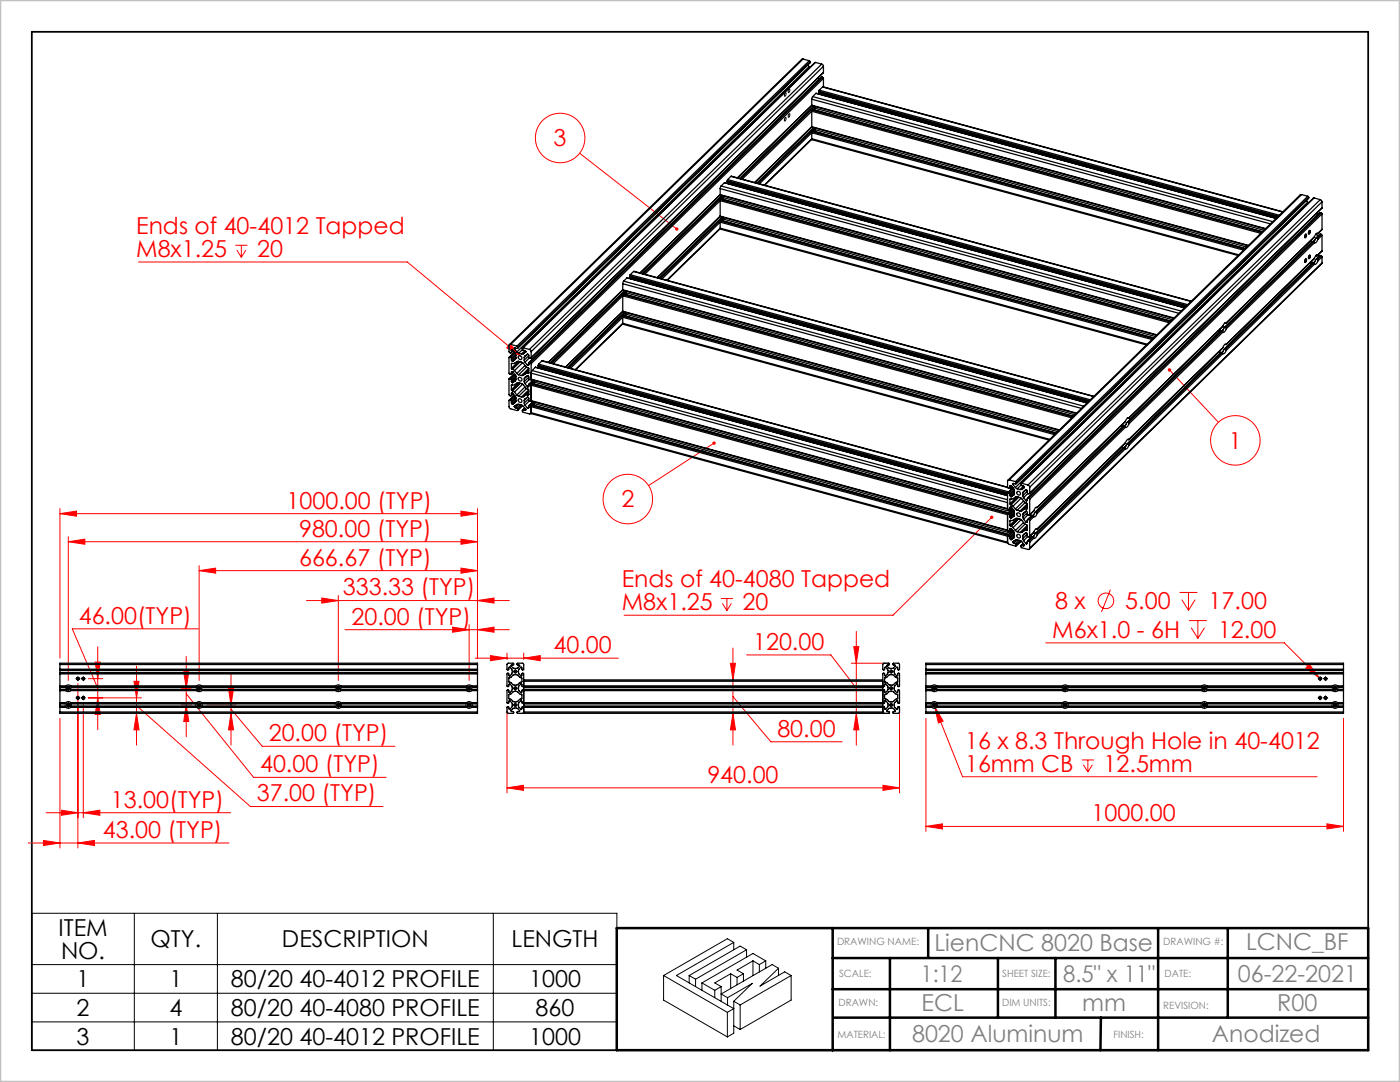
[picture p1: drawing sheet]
<svg xmlns="http://www.w3.org/2000/svg" width="279mm" height="216mm" viewBox="0 0 279 216" stroke-linecap="round" stroke-linejoin="round" font-family="sans-serif">
<g fill="none" stroke="#f00" stroke-width=".2">
<path d="M115.7 30.6l19.4 15.1M27.6 52.3h53.7l22.7 18.8M47 48.9h2.4M47.3 49.9l.9 1.4M48.2 48.9v2.4M49.1 49.9l-.9 1.4M101.8 68.6l2.2 2.5-2.9-1.7zM233.4 73.8l9.8 10.5M142.5 88.4l-13.1 8.5M12 102.5l3.3-.5v1zM12 101.5v29.8M12 102.5h83.3"/>
<path d="M13.6 108.1l3.3-.5v1zM13.6 107.1v28.7M13.6 108.1h81.7M39.7 113.9l3.3-.5v1zM39.7 112.9v22.9M39.7 113.9h55.6M61.2 119.8h40.4M64.2 119.3l3.3 .5-3.3 .5zM67.5 118.8v17M92 113.4l3.3 .5-3.3 .5zM92 107.6l3.3 .5-3.3 .5zM92 102l3.3 .5-3.3 .5z"/>
<path d="M95.3 119.8l3.3-.5v1zM95.3 101.5v29.8M143.9 119.4h2.4M145.1 119.4v2.4M197.9 103.2l-19.7 19.6h-53.6M221.6 117.7l-1.8 4.4M235.4 118.2h3.6M235.9 119.6l1.3 2.2M237.2 118.2v3.6M238.5 119.6l-1.3 2.2M15.5 136.4v32.8M17.6 139.3h10.6"/>
<path d="M17.6 135.4h2.9M19 132.1h1l-.5 3.3zM19.5 139.3l.5 3.3h-1zM19.5 129.1v16.5M26.7 135.9h1.1l-.6 3.4zM27.2 132.9v15.8M36.2 137.3h2M36.7 134h1l-.5 3.3zM37.2 131v16M37.2 138.4l13.4 16.7h26.5M39.6 125.5h-25.2l5.1 11.8M45.6 137.4h1l-.5 3.3z"/>
<path d="M46.1 134.3v14.4M68.8 125.6h32.8M90.3 125.1l3.3 .5-3.3 .6zM93.6 124.6v11.2M94.8 131.3h28.6M95.3 125.6l3.3-.5v1.1zM97.9 130.8l3.3 .5-3.3 .5zM101.2 130.3v1.3M104.5 131.3l3.3-.5v1zM104.5 130.3v1.3M144.2 120.4l.9 1.4M145.8 132.4h1l-.5 3.3z"/>
<path d="M146 120.4l-.9 1.4M146.3 129.3v19.4M146.3 139l7.5 9h14.3M149 130.7h16.8l5.1 6.6M169.9 132.3h7.4M170.4 129h1l-.5 3.3zM170.9 126v22.7M208.7 128.3h47.6l7.3 7.3M237.3 123.8h3.5M237.7 125.3l1.4 2.1M239.1 123.8v3.6M240.4 125.3l-1.3 2.1"/>
<path d="M261.3 132.6l2 2.7-2.7-2zM12 143.3v25.9M16.6 140.3v22.9M27.2 142.3l.6 3.3h-1.1zM27.2 140.8l22.8 20.1h26.4M36.2 140.7h2M37.2 140.7l.5 3.3h-1zM41.3 140.7h5.8M46.1 142.3l.5 3.3h-1zM46.1 141.5l6.2 7.4h26.5M101.2 157.2l3.3-.5v1zM101.2 141.2v17"/>
<path d="M101.2 157.2h78.3M146.3 142.3l.5 3.3h-1zM169.9 142.3h7.4M170.9 142.3l.5 3.3h-1zM176.2 156.7l3.3 .5-3.3 .5zM179.5 141.2v17M184.8 143.3v22.6M186.5 141l1.7 2.9-.9 .4zM186.5 141l5.6 14h70.8M215.9 151.6h2.4M216.2 152.6l.9 1.4M217.1 151.6v2.4"/>
<path d="M218 152.6l-.9 1.4M268.1 143.3v22.6M5.6 168.2h40.1M8.7 167.7l3.3 .5-3.3 .5zM9.2 162.2h36.8M12.2 161.7l3.3 .5-3.3 .5zM15.5 168.2l3.3-.5v1zM16.6 162.2l3.3-.5v1zM184.8 164.9l3.3-.5v1zM184.8 164.9h83.3M264.8 164.4l3.3 .5-3.3 .5z"/>
<circle cx="111.8" cy="27.5" r="4.9"/>
<circle cx="125.3" cy="99.6" r="4.9"/>
<circle cx="246.5" cy="87.9" r="4.9"/>
<circle cx="220.7" cy="119.9" r="1.56"/>
</g>
<g fill="none" stroke="#000" stroke-width=".2">
<path d="M156.7 18.5a.35 .35 0 0 1 .2 .4 .35 .35 0 0 1-.3 .3zM157.5 17.8a.35 .35 0 0 1 .1 .4 .35 .35 0 0 1-.3 .2zM156.7 23.5a.35 .35 0 0 1 .2 .3 .35 .35 0 0 1-.3 .3zM157.5 22.7a.35 .35 0 0 1 .1 .4 .35 .35 0 0 1-.3 .2zM260.5 51.7a.39 .39 0 0 1 .2 .3 .39 .39 0 0 1-.3 .3zM260.5 46.8v-.1a.39 .39 0 0 1 .2 .4 .39 .39 0 0 1-.3 .3zM261.3 50.9a.39 .39 0 0 1 .1 .4 .39 .39 0 0 1-.3 .3zM261.3 46a.39 .39 0 0 1 .1 .4 .39 .39 0 0 1-.3 .2zM13.4 137.3h.4M13.6 137.1v.4M15.3 139.3a.25 .25 0 0 1 .2-.3 .25 .25 0 0 1 .3 .3 .25 .25 0 0 1-.3 .2M15.3 135.5a.25 .25 0 0 1 .2-.3 .25 .25 0 0 1 .3 .2 .25 .25 0 0 1-.3 .3"/>
<path d="M15.3 139.3h.5M15.3 135.4h.5M15.5 135.2v.4M15.5 139v.5M16.4 139.3a.25 .25 0 0 1 .2-.3 .25 .25 0 0 1 .3 .3 .25 .25 0 0 1-.3 .2M16.4 135.5a.25 .25 0 0 1 .2-.3 .25 .25 0 0 1 .3 .2 .25 .25 0 0 1-.3 .3M16.4 139.3h.4M16.4 135.4h.4M16.6 135.2v.4M16.6 139v.5M39.5 137.3h.4M39.7 137.1v.4"/>
<path d="M67.3 137.3h.4M67.5 137.1v.4M93.4 137.3h.4M93.6 137.1v.4M102.6 137.3h.5M102.6 134h.5M102.8 133.8v.4M102.8 137.1v.4M177.6 137.3h.5M177.6 134h.5M177.8 133.8v.4M177.8 137.1v.4"/>
<path d="M186.2 137.3h.5M186.5 137.1v.4M212.4 137.3h.4M212.6 137.1v.4M240.1 137.3h.5M240.3 137.1v.4M263.2 139.3a.25 .25 0 0 1 .2-.3 .25 .25 0 0 1 .3 .3 .25 .25 0 0 1-.3 .2M263.2 135.5a.25 .25 0 0 1 .2-.3 .25 .25 0 0 1 .3 .2 .25 .25 0 0 1-.3 .3M263.2 139.3h.5M263.2 135.4h.5M263.5 135.2v.4M263.5 139v.5"/>
<path d="M264.3 139.3a.25 .25 0 0 1 .2-.3 .25 .25 0 0 1 .3 .3 .25 .25 0 0 1-.3 .2M264.3 135.5a.25 .25 0 0 1 .2-.3 .25 .25 0 0 1 .3 .2 .25 .25 0 0 1-.3 .3M264.3 139.3h.4M264.3 135.4h.4M264.5 135.2v.4M264.5 139v.5M266.2 137.3h.5M266.5 137.1v.4M13.4 140.7h.4M13.6 140.5v.4M39.5 140.7h.4M39.7 140.5v.4"/>
<path d="M67.3 140.7h.4M67.5 140.5v.4M93.4 140.7h.4M93.6 140.5v.4M102.6 140.7h.5M102.8 140.5v.4M177.6 140.7h.5M177.8 140.5v.4M186.2 140.7h.5M186.5 140.5v.4M212.4 140.7h.4M212.6 140.5v.4"/>
<path d="M240.1 140.7h.5M240.3 140.5v.4M266.2 140.7h.5M266.5 140.5v.4M6.3 182.2h116.8v27.4h-116.8zM6.3 198.2h116.8M6.3 192.5h116.8M26.8 182.2v27.4M43.4 182.2v27.4M98.5 182.2v27.4M132.4 194.7v4.9l12.8 7.3M132.4 194.7l12.8 7.3"/>
<path d="M137.5 194.7l1.3 .7M137.5 194.7v1.4M138.8 195.4v1.5M140.1 196.1l2.5 1.5M140.1 196.1v1.5M142.6 197.6v1.5M143.9 196.9v2.9M143.9 196.9l-1.3 .7M145.2 199.1l4.9-2.9-3.7 3.6M145.2 199.1v1.5M145.8 194.3l-3.2 1.8 1.3 .8M145.8 194.3l1.3 .7"/>
<path d="M145.8 194.3v2.9M146.4 188l-11.4 6.7 11.4 6.6-1.2 .7M146.4 199.8l1.3 .7M146.4 188l-1.2-.7-12.8 7.4M146.4 199.8v6.4l-1.2 .7M146.4 188v1.5M147.1 195v1.5M148.4 194.3l-1.3 .7M148.4 194.3v1.5M149 189.5l-1.3-.7-10.2 5.9M149 189.5l-10.2 5.9M149 189.5v1.5"/>
<path d="M150.3 191.7l1.2 .8M150.3 191.7l-3.2 1.9 1.3 .7M150.3 191.7v3M151.5 192.5v1.4M152.8 191.7l-2.5-1.4-10.2 5.8M152.8 191.7l-1.3 .8M152.8 191.7v1.5M155.4 193.2l-1.3-.7-10.2 5.8 1.3 .8M155.4 193.2l-3.7 3.6 4.9-2.9 1.3 .8M155.4 193.2v1.4M157.9 194.7l-10.2 5.8M157.9 194.7v4.9l-10.2 5.8"/>
<path d="M6.3 203.9h116.8M145.2 202v4.9M146.4 204.7l1.3 .7M147.7 200.5v4.9"/>
</g>
<g fill="none" stroke="#000" stroke-width=".2" stroke-dasharray="15.2 1.3 1.3 1.3">
<path d="M13.2 137.3h-.1M13.6 136.9v-.1M13.6 137.8v.1M14 137.3h.2M15.3 139.3h-.2M15.3 135.4h-.2M15.5 139v-.2M15.5 139.5v.2M15.5 135.2v-.2M15.5 135.6v.2M15.8 139.3h.2M15.8 135.4h.2"/>
<path d="M16.4 139.3h-.2M16.4 135.4h-.2M16.6 139v-.2M16.6 139.5v.2M16.6 135.2v-.2M16.6 135.6v.2M16.8 139.3h.2M16.8 135.4h.2M39.3 137.3h-.1M39.7 136.9v-.1M39.7 137.8v.1M40.2 137.3h.1"/>
<path d="M67.1 137.3h-.1M67.5 136.9v-.1M67.5 137.8v.1M67.9 137.3h.2M93.2 137.3h-.1M93.6 136.9v-.1M93.6 137.8v.1M94 137.3h.2M102.4 137.3h.1M102.4 134h.1M102.8 136.9v-.1M102.8 137.8h.1"/>
<path d="M102.8 133.6v-.1M102.8 134.4v.1M103.3 137.3h.1M103.3 134h.1M177.4 137.3h.1M177.4 134h.1M177.8 136.9v-.1M177.8 137.8h.1M177.8 133.6v-.1M177.8 134.4v.1M178.3 137.3h.1M178.3 134h.1"/>
<path d="M186 137.3h-.1M186.5 136.9v-.1M186.5 137.8v.1M186.9 137.3h.1M212.1 137.3h-.1M212.6 136.9v-.1M212.6 137.8v.1M213 137.3h.1M239.9 137.3h-.1M240.3 136.9v-.1M240.3 137.8v.1M240.8 137.3h.1"/>
<path d="M263.2 139.3h-.2M263.2 135.4h-.2M263.5 139v-.2M263.5 139.5v.2M263.5 135.2v-.2M263.5 135.6v.2M263.7 139.3h.2M263.7 135.4h.2M264.3 139.3h-.2M264.3 135.4h-.2M264.5 139v-.2M264.5 139.5v.2"/>
<path d="M264.5 135.2v-.2M264.5 135.6v.2M264.7 139.3h.3M264.7 135.4h.3M266 137.3h-.1M266.5 136.9v-.1M266.5 137.8v.1M266.9 137.3h.1M13.2 140.7h-.1M13.6 140.3v-.2M13.6 141.1v.1M14 140.7h.2"/>
<path d="M39.3 140.7h-.1M39.7 140.3v-.2M39.7 141.1v.1M40.2 140.7h.1M67.1 140.7h-.1M67.5 140.3v-.2M67.5 141.1v.1M67.9 140.7h.2M93.2 140.7h-.1M93.6 140.3v-.2M93.6 141.1v.1M94 140.7h.2"/>
<path d="M102.4 140.7h.1M102.8 140.3v-.1M102.8 141.1v.1M103.3 140.7h.1M177.4 140.7h.1M177.8 140.3v-.1M177.8 141.1v.1M178.3 140.7h.1M186 140.7h-.1M186.5 140.3v-.2M186.5 141.1v.1M186.9 140.7h.1"/>
<path d="M212.1 140.7h-.1M212.6 140.3v-.2M212.6 141.1v.1M213 140.7h.1M239.9 140.7h-.1M240.3 140.3v-.2M240.3 141.1v.1M240.8 140.7h.1M266 140.7h-.1M266.5 140.3v-.2M266.5 141.1v.1M266.9 140.7h.1"/>
</g>
<path d="M6.3 6.3h266.8v203.2h-266.8z" fill="none" stroke="#000" stroke-width=".35"/>
<path d="M123.1 185.2h149.9v24.4h-149.9zM166.2 191.2h106.8M166.2 197.4h106.8M166.2 185.2v24.4M177.6 191.2v18.4M185.2 185.2v5.9M199.2 191.2v11.9M210.6 191.2v11.9M231.1 185.2v24.4M245 185.2v17.9M166.4 203.1h106.6M219.7 203.1l-.1 6.5" fill="none" stroke="#000" stroke-width=".5"/>
<path d="M0 0h279.4v215.9h-279.4z" fill="none" stroke="#c0c0c0" stroke-width=".5"/>
<g fill="#f00">
<path d="M186.5 141l1.7 2.9-.9 .4z"/>
<path d="M176.2 156.7l3.3 .5-3.3 .5zM101.2 157.2l3.3-.5v1zM95.3 125.6l3.3-.5v1.1zM90.3 125.1l3.3 .5-3.3 .6zM95.3 119.8l3.3-.5v1zM64.2 119.3l3.3 .5-3.3 .5zM92 113.4l3.3 .5-3.3 .5zM39.7 113.9l3.3-.5v1zM92 107.6l3.3 .5-3.3 .5zM13.6 108.1l3.3-.5v1zM92 102l3.3 .5-3.3 .5zM12 102.5l3.3-.5v1z"/>
<path d="M170.9 142.3l.5 3.3h-1zM170.4 129h1l-.5 3.3zM146.3 142.3l.5 3.3h-1zM145.8 132.4h1l-.5 3.3zM97.9 130.8l3.3 .5-3.3 .5zM104.5 131.3l3.3-.5v1zM8.7 167.7l3.3 .5-3.3 .5zM15.5 168.2l3.3-.5v1zM12.2 161.7l3.3 .5-3.3 .5zM16.6 162.2l3.3-.5v1zM27.2 142.3l.6 3.3h-1.1zM26.7 135.9h1.1l-.6 3.4zM19.5 139.3l.5 3.3h-1zM19 132.1h1l-.5 3.3zM46.1 142.3l.5 3.3h-1zM45.6 137.4h1l-.5 3.3zM37.2 140.7l.5 3.3h-1zM36.7 134h1l-.5 3.3zM261.3 132.6l-.7 .7 2.7 2z"/>
<path d="M184.8 164.9l3.3-.5v1zM264.8 164.4l3.3 .5-3.3 .5z"/>
<path d="M134.8 45.5a.34 .34 0 0 0 0 .5 .34 .34 0 0 0 .5-.1l-.2-.2 .2 .2a.34 .34 0 0 0 0-.5 .34 .34 0 0 0-.5 .1zM233.2 73.6a.34 .34 0 0 0 .1 .5 .34 .34 0 0 0 .4-.3 .34 .34 0 0 0-.5-.3l.2 .3zM142.3 88.2a.34 .34 0 0 0-.1 .4 .34 .34 0 0 0 .5 .1 .34 .34 0 0 0 .1-.5l-.3 .2 .3-.2-.2-.1z"/>
<path d="M101.8 68.6l2.2 2.5-2.9-1.7zM197.7 103a.34 .34 0 0 0 0 .5 .34 .34 0 0 0 .5 0 .34 .34 0 0 0 0-.5l-.3 .2 .3-.2z"/>
</g>
<g fill="none" stroke="#000" stroke-width=".25">
<path d="M160.3 11.8h-.3l-58.3 57M160.3 11.8l1.2 .3M160.3 11.8l-58.4 56.9M161.2 13l.3 .3M161.5 13.3l.1 .1M161.5 13.3l-58.4 56.9M161.5 12.1l.2 .2M161.5 12.1l-58.3 57M161.7 12.5l-.1 .1M161.7 12.5l-58.4 57M161.7 12.3l-58.4 57M161.7 12.3v.2"/>
<path d="M162 19.8v1.2M162 19.8l91.6 24.9M162.2 19.3l-.2 .5M162.2 19.3l91.8 24.9M162.8 12.5l-58.5 56.9M162.8 12.5l-58.4 56.9M162.8 12.5l1.2 .3M162.8 18.6l91.9 25M162.8 18.6l-.6 .7M162.9 18.6h-.1M163.3 15.5l.2 .3M163.4 18.4l91.5 24.9"/>
<path d="M163.4 18.3v.1M163.4 18.3l91.7 24.9M163.4 18.4l91.6 24.9M163.5 18l-.1 .3M163.5 18l91.8 24.9M163.7 18.6l-.1 .2M164 12.8l.3 .4M164 12.8l-58.3 56.9M164 15.4l-58.4 57M164 15.4l-58.3 56.9M164 15.4h.2M164.2 17.4l91.8 24.9"/>
<path d="M164.2 17.4l-.7 .6M164.2 15.4l.1 .2M164.2 15.4l-58.4 57M164.3 14.4l-58.3 57.1M164.3 13.2l-58.3 57M164.3 13.2v1.2M164.3 15.6v1.7M164.3 14.4l-58.3 57M164.3 15.6l-58.3 57M143.7 38.8l90.5 24.7M143.7 38.8l-16 15.7M143.7 37.6v1.2"/>
<path d="M143.7 37.6l91.6 24.9M143.7 38.8l90.6 24.7M143.8 39.8l-.1 .2M143.8 39.8l89.8 24.4M143.9 39.7l89.8 24.4M143.9 39.7l-.1 .1M143.9 37.1l-.2 .5M143.9 37.1l91.8 25M143.9 39.7h.1M144.1 39l-15.9 15.6M144.2 39l-16 15.6M144.3 39.1l-15.9 15.5"/>
<path d="M144.4 39.4l-.1 .4M144.4 39.4l89.6 24.4M144.4 39.4l-.4 .3M144.4 39.1v.3M144.6 36.5l91.8 24.9zM144.6 36.5l-.7 .6M145.1 36.2l91.5 25M145.1 36.1v.1M145.1 36.1l91.7 24.9M145.1 36.2l91.6 24.9M145.2 35.8l-.1 .3M145.2 35.8l91.8 25"/>
<path d="M145.5 36.4l-.1 .3M145.9 35.2l91.9 24.9M145.9 35.2l-.7 .6M145.9 35.2l91.8 25M162 21l90.5 24.7M162 25.3l87.1 23.7M162 27.7l.1 .2 85 23.1M162 21l-14.8 14.5M162 22.2v3.1M162 26.5v1.2M162 22.2l-13.9 13.5M162 25.3l-11.4 11.1"/>
<path d="M162 26.5l-10.4 10.2M162 27.7l-9.5 9.2M162 21l90.6 24.6M162 22.2l89.6 24.4M162 25.3l87.2 23.7M162 26.5l86.2 23.4M162 27.7l85.2 23.1M162 27.8l-9.4 9.2M162.1 21.9l-.1 .3M162.1 26.2l-.1 .3M162.1 21.9l89.8 24.4M162.1 26.2l86.3 23.5"/>
<path d="M162.2 21.9l89.7 24.3M162.2 26.2l86.3 23.4M162.2 26.2h-.1M162.2 21.9h-.1M162.2 21.9h.1M162.2 26.1v.1M162.4 21.2l-14.8 14.4M162.4 25.5l-11.4 11M162.5 21.2l-14.8 14.4M162.5 25.5l-11.4 11.1M162.6 21.2l-14.8 14.5M162.6 25.5l-11.3 11.1"/>
<path d="M162.7 21.6l-.2 .3M162.7 25.9l-.2 .3M162.7 21.6l89.5 24.3M162.7 25.9l86.1 23.4M162.7 21.6l-.4 .3M162.7 25.8l-.4 .4M162.7 21.3v.3M162.7 25.6v.3M259.8 38.8l-.3 .1-58.3 56.9M259.8 38.8l1.2 .4M259.8 38.8l-58.4 57M261 39.2l.2 .2"/>
<path d="M261 39.2l-58.3 56.9M261.2 39.5l-58.4 57M261.2 39.4l-58.4 56.9M261.2 39.4v.1M261.2 39.5l-58.4 56.9M262.2 39.5l-58.4 57M262.2 39.5l-58.3 56.9M262.2 39.5l1.3 .3M263.5 39.8l.3 .5M263.5 39.8l-58.4 57M124.3 57.8l90.5 24.7M124.3 57.8l-14.8 14.5 14.8-14.4"/>
<path d="M124.3 56.6v1.2M124.3 59v3.1M124.3 59l-13.9 13.6M124.3 56.6l91.5 24.9M124.3 57.8l90.6 24.6M124.3 59l89.6 24.4M124.4 58.8l-.1 .2M124.4 58.8l89.7 24.4M124.4 58.7l89.8 24.4M124.4 58.7v.1M124.5 56.1l-.2 .5M124.5 56.1l91.8 24.9"/>
<path d="M124.7 58l-14.8 14.4M124.7 58l-14.7 14.4M124.9 58.1l-14.8 14.4M124.9 58.4l-.1 .4M124.9 58.4l89.6 24.4M124.9 58.4l-.3 .3M125 58.1l-.1 .3M125.1 55.5l91.9 24.9M125.1 55.5l-.6 .6M125.1 55.5l91.8 24.9M125.7 55.2l91.5 25M125.7 55.1v.1"/>
<path d="M125.7 55.1l91.7 24.9M125.7 55.2l91.6 24.9M125.8 54.8l-.1 .3M125.8 54.8l91.8 25M126 55.4l-.1 .2M126.4 54.2l91.9 24.9M126.4 54.2l-.6 .6M126.4 54.2l91.8 24.9M143.7 43.1l87.1 23.8M143.7 45.5l.1 .2 85 23.1M143.7 40v3.1M143.7 44.3v1.2"/>
<path d="M143.7 40l-15 14.7M143.7 43.1l-12.5 12.3M143.7 44.3l-11.6 11.4M143.7 45.5l-10.6 10.4M143.7 40l89.6 24.4M143.7 43.1l87.2 23.7M143.7 44.3l86.2 23.5M143.7 45.5l85.2 23.2M143.7 43.2l-12.5 12.2M143.7 45.6l-10.5 10.3M143.8 44.1l-.1 .2M143.8 44.1l86.3 23.4"/>
<path d="M143.9 44l86.3 23.4M143.9 44l-.1 .1M143.9 44l86.3 23.5M144.1 43.3l-12.5 12.2M144.2 43.3l-12.5 12.2M144.3 43.4l-12.5 12.2M144.4 43.7l-.1 .4M144.4 43.7l86.1 23.4M144.4 43.7l-.4 .3M144.4 43.4v.3M260.5 46.8l.1-.1a.4 .4 0 0 1-.2 .7zM260.5 51.7h.1a.4 .4 0 0 1-.2 .7z"/>
<path d="M260.6 46.8v.4l-.2 .2M260.6 51.7v.4l-.2 .2M260.7 40l.3 .3M261 40.3l.1 .2M261 40.3l-58.4 57M261.3 46.1l.1-.1a.4 .4 0 0 1-.2 .7zM261.3 51l.1-.1a.4 .4 0 0 1-.2 .7zM261.3 46l.1 .4-.2 .2M261.3 51l.1 .3-.2 .2M261.8 47.8l-.1 .3-.3 .1M261.8 52.1l-.1 .3-.3 .1M262 48.2l-17.7 17.2"/>
<path d="M262 52.5l-17.7 17.1M262 48.2l-17.5 17.1M262 52.5l-17.5 17.1M262 48.2l.1 .1M262 52.5l.1 .1M262.1 48.3l.2 .1M262.1 52.6l.2 .1M262.3 52.3l-17.7 17.3M262.3 48.1l-17.7 17.2M262.3 47.2l-17.6 17.3M262.3 51.5l-17.6 17.2M262.3 47.2l-17.6 17.2"/>
<path d="M262.3 48.4l-17.6 17.2M262.3 52.7l-17.6 17.2M262.4 47.9l-.4 .4M262.4 52.1l-.4 .4M262.6 46.7l.4 .4M262.6 51l.4 .4M262.8 47.5l-.7 .8M262.8 51.7l-.7 .9M262.8 47.5h.1M262.8 51.7l.1 .1M262.8 42.6l.2 .2M262.9 47.5l.1 .3"/>
<path d="M262.9 51.8l.1 .3M263 46.6a.62 .62 0 0 0-.7 .6M263 47.8a.62 .62 0 0 1-.7 .6M263 50.9a.62 .62 0 0 0-.7 .6M263 52.1a.62 .62 0 0 1-.7 .6M263 46.6h-.2M263 50.9h-.2M263.5 42.4l-58.4 57M263.5 46.7l-.9 .8M263.5 51l-.9 .8M263.5 42.4l-58.3 57M263.5 42.4l.2 .1"/>
<path d="M263.5 46.7l-.7 .8M263.5 51l-.7 .7M263.5 46.7h.2M263.5 51h.2M263.7 42.5l.1 .2M263.7 46.7l.1 .3M263.7 51l.1 .3M263.7 42.5l-58.4 56.9M263.7 51l-.8 .8M263.7 46.7l-.8 .8M263.8 41.5l-58.3 57M263.8 52.5l-58.4 57.1"/>
<path d="M263.8 45.8l-.8 .8M263.8 50l-.8 .9M263.8 40.3l-58.3 56.9M263.8 40.3v1.2M263.8 42.7v3.1M263.8 47v3M263.8 51.3v1.2M263.8 41.5l-58.3 56.9M263.8 42.7l-58.3 56.9M263.8 47l-.8 .8M263.8 51.3l-.8 .8M263.8 52.5l-58.3 56.9"/>
<path d="M101.8 79.8l-.2 .1 .1 1.5 1.5 .5 .1-.1M101.8 75.5l-.2 .2v3l.2 .3 .3-.1M101.8 71.3l-.2 .1v3.2l.4 .1 .1-.4M101.8 71.3h.1M101.8 79.8l.1 .1M101.8 75.5l.1 .1M101.9 79.9l.2 .2M101.9 75.6l.2 .2M101.9 71.3l.2 .2M101.9 68.7l-.3 .2v1.3l.2 .2 .3-.1M101.9 68.7l1.3 .4M102.1 78.5l.2-.1 .6 .7 .1 .9"/>
<path d="M102.1 76.1l.1 .2M102.1 74.3l.2-.1 .6 .7 .1 .8M102.1 71.8l.1 .2M102.1 70l.2-.1 .6 .7 .1 .8M102.1 73.5l.1 .2M102.1 77.8l.1 .1M102.1 70v.3M102.1 71.5v.3M102.1 72.6v.9M102.1 75.8v.3M102.1 76.9v.9M102.1 78.5v.4"/>
<path d="M102.2 72.5l-.1 .1M102.2 76.8l-.1 .1M102.2 69.8l-.1 .2M102.2 74.1l-.1 .2M102.2 78.4l-.1 .1M102.2 72.5h.4l.7-.4 1 .2 .7 .9 .5 .3v1h-.1M102.2 76.8h.4l.7-.4 1 .2 .7 .9 .5 .2v1l-.1 .1M102.2 73.7h.1M102.2 77.9l.1 .1M102.2 72l.1 .1M102.2 76.3h.1M102.3 73.7l.4 .3"/>
<path d="M102.3 78l.4 .2M102.3 76.3h.1M102.4 74.3l-.4 .4M102.4 70l-.3 .3M102.4 78.5l-.3 .4M102.4 70l-.4 .4M102.4 78.6l-.4 .4M102.5 74.8l-.9 .8M102.5 79.1l-.9 .8M102.5 79.1l-.7 .7M102.5 74.8l-.7 .7M102.5 74.8h.1"/>
<path d="M102.5 79.1h.1M102.6 70.3l-1 1M102.6 74.8l.3 .2M102.6 79.1l.3 .2M102.6 74.8l-.7 .8M102.6 79.1l-.7 .8M102.7 69.6v.1M102.7 69.6h.1M102.7 69.7l.4 .5M102.7 74l.4 .5M102.7 78.2l.4 .6M102.7 70.3l-.9 1"/>
<path d="M102.8 70.4l-.9 .9M102.8 74.7l-.1 .1M102.8 79l-.1 .1M102.8 69.4l-.1 .2M102.8 71.7l-.5 .4M102.8 76l-.5 .3M102.9 71.7h-.1M102.9 75.9l-.1 .1M102.9 75l-.8 .8M102.9 79.3l-.8 .8M102.9 75h.1M102.9 79.3h.1"/>
<path d="M102.9 69.4l-.2 .3M102.9 70.7l-.8 .8M103 75.7l-.7 .6M103 80l-.2 .3M103 75.7l-.2 .3M103 71.4l-.2 .3M103 75.2l-.9 .9M103 71.4l-.7 .7M103 71l-.9 .8M103 71.3l-.8 .7M103 79.5l-.9 .9M103 75.6l-.8 .7"/>
<path d="M103 80l-.7 .6M103 79.9l-.8 .7M103.1 70.2l.4 .3M103.1 74.5l.4 .3M103.1 78.8l.4 .3M103.2 69.1l.1 .2M103.3 69.3v.2l-.5-.1M103.5 76.4l-1.4 1.4M103.5 72.1l-1.4 1.4M103.5 71.1a.39 .39 0 0 1 .6 .1 .39 .39 0 0 1-.3 .5l-.3-.2zM103.5 75.4a.39 .39 0 0 1 .6 .1 .39 .39 0 0 1-.3 .5l-.4-.3zM103.5 79.6a.39 .39 0 0 1 .6 .2 .39 .39 0 0 1-.3 .5l-.4-.3z"/>
<path d="M103.5 70.5l.6 .1M103.5 74.8l.6 .1M103.5 79.1l.6 .1M103.7 76.4l-1.5 1.5M103.7 72.2l-1.5 1.5M103.8 72.2l-1.5 1.5M103.8 76.5l-1.5 1.5M104.3 69.8l-.8 .7M104.3 72.4l-1.6 1.6M104.3 76.7l-1.6 1.5M104.4 69.4l-.1 .1v.2l.5 .3M104.4 69.4l1.3 .3"/>
<path d="M104.4 70.6h-.3M104.4 74.9h-.3M104.4 79.2h-.3M104.6 71.3l.1-.3 .6-.3 .2 .1 .1 .6 .3 .1 .1-.1M104.6 71.9l.2 .4M104.6 75.6l.1-.3 .6-.3 .2 .1 .1 .6 .3 .1 .1-.1M104.6 76.2l.2 .4M104.6 79.9l.1-.3 .6-.4 .2 .2 .1 .6 .3 .1 .1-.2M104.6 71.3v.6M104.6 75.6v.6M104.6 79.9v.5M104.8 70l.1 .3"/>
<path d="M104.8 70l-.7 .6M104.8 72.3l.4 .5M104.8 76.6l.4 .5M104.8 72.9l-1.7 1.6M104.8 77.2l-1.7 1.6M104.9 70.3l-.5 .3M104.9 78.8l-.5 .4M104.9 74.6l-.5 .3M104.9 70.3h.1M104.9 70.1l-.5 .5M105.1 73.2l-1.6 1.6M105.1 77.5l-1.6 1.6"/>
<path d="M105.2 72.8l.1 .1M105.2 77.1l.1 .1M105.3 70.7l-.7 .6M105.3 75l-.7 .6M105.3 79.2l-.7 .7M105.3 74.5l-.4 .1M105.3 78.8h-.4M105.3 72.9h.1M105.3 77.2h.1M105.3 74.5h.1M105.3 78.8h.1M105.5 73.5l-1.4 1.4"/>
<path d="M105.5 77.8l-1.4 1.4M105.5 72.7l-.2 .2M105.5 72.6l-.3 .2M105.5 71l-.9 .9M105.5 72.7l-.1 .2M105.5 74.4l-.1 .1M105.5 74.3l-.2 .2M105.5 73.9l-.6 .7M105.5 73.8l-1.1 1.1M105.5 77l-.2 .2M105.5 77l-.1 .2M105.5 75.3l-.9 .9"/>
<path d="M105.5 76.9l-.3 .2M105.5 78.7l-.1 .1M105.5 78.6l-.2 .2M105.5 78.2l-.6 .6M105.5 78.1l-1.1 1.1M105.5 79.6l-.9 .8M105.6 71.4l-.8 .9M105.6 75.7l-.8 .9M105.6 80l-.8 .8M105.7 69.7l.3 .5M105.7 72.3l-.2 .1v.4l-.1 .1M105.7 76.6l-.2 .1v.4l-.1 .1"/>
<path d="M105.7 72.3l.1 .1M105.7 76.6h.1M105.8 72.4l.2 .2M105.8 76.6l.2 .3M106 75.7l95.1 25.8M106 79.9l95.1 25.9M106 70.2v1.2M106 72.6v3.1M106 76.9v3M106 76.9l95.1 25.8M106 75.7h.1M106 80h.1"/>
<path d="M106.1 76.6l-.1 .3M106.1 76.6l95.1 25.8M106.2 76.5l95.1 25.9M106.2 76.5l95 25.9M106.2 76.5l-.1 .1M106.2 73.9l-.2 .6 95.1 25.8M106.2 73.9l94.9 25.8M106.4 75.8l-.8 .8M106.5 75.9l-.8 .7M106.6 75.9l-.8 .7M106.6 76.3l-.1 .3M106.6 76.3l95.1 25.8"/>
<path d="M106.7 76.2l-.4 .3M106.7 75.9l-.1 .4M106.8 73.3l94.3 25.6zM106.8 73.3l-.6 .6M107.4 73l93.7 25.6M107.4 72.9v.1M107.4 72.9l93.7 25.5M107.4 73l93.7 25.5M107.5 72.7l-.1 .2M107.5 72.7l93.8 25.4M107.7 73.2l-.1 .3M108.2 72l92.9 25.2"/>
<path d="M108.2 72l92.9 25.3M108.2 72l-.7 .7M124.3 62.1l87.1 23.8M124.3 64.5l.1 .2 85 23.1M124.3 63.3v1.2M124.3 62.1l-11.4 11.1M124.3 63.3l-10.5 10.2M124.3 64.5l-9.5 9.3M124.3 62.1l87.1 23.7M124.3 63.3l86.2 23.4M124.3 64.5l85.2 23.2M124.3 62.2l-11.4 11"/>
<path d="M124.3 64.6l-9.4 9.2M124.4 63l-.1 .3M124.4 63l86.3 23.5M124.4 63l86.4 23.4M124.4 63h.1M124.7 62.3l-11.4 11.1M124.7 62.3l-11.3 11.1M124.9 62.3l-11.4 11.1M124.9 62.7l-.1 .3M124.9 62.7l86.2 23.4M124.9 62.7l-.3 .3M125 62.4l-.1 .3"/>
<path d="M243.5 65.6l-.1 .3-.3 .1M243.5 69.9l-.1 .3-.3 .1M243.7 66.1l-18.8 18.2M243.7 70.4l.4 .2M243.7 70.4l-18.8 18.2M243.7 66.1l-18.7 18.2M243.7 66.1h.1M243.7 70.4l-18.7 18.2M243.8 66.1l.3 .2M243.8 66.1l-18.6 18.2M244 70.2l-18.8 18.4M244 65.9l-.2 .2"/>
<path d="M244.1 65.1l-.1 .1M244.1 69.3l-18.8 18.4M244.1 65.1l-18.8 18.3M244.1 66.3l-18.8 18.3M244.1 70.6l-18.8 18.3M244.2 65.7l-.5 .4M244.2 70l-.5 .4M244.5 65.3l-.7 .8M244.5 69.6l-.7 .8M244.5 65.3h.1M244.5 69.6h.1M244.6 65.3l.1 .3"/>
<path d="M244.6 69.6l.1 .3M244.7 64.4a.62 .62 0 0 0-.6 .7M244.7 68.7a.62 .62 0 0 0-.6 .6M244.7 65.6a.62 .62 0 0 1-.6 .7M244.7 69.9a.62 .62 0 0 1-.6 .7M244.7 64.4h-.2M244.7 68.7h-.2M102.1 80.4l.1 .2M102.1 80.1v.3M102.2 80.6h.1M102.7 81.1l.1 .3M102.7 81.1h.1"/>
<path d="M102.8 81l-.1 .1M102.8 80.3l-.5 .3M102.8 81.4l.4 .1M102.9 80.2l-.1 .1M103 80.9l-.3 .2M103.2 81.5l.1 .2M103.3 81.8l1-.9-1 1M103.3 81.7v.1M103.5 80.7l.8 .3 .6 .7M103.5 80.7h-.3l-.5 .4M103.5 80.7l-.7 .7M103.9 80.8l-.7 .7"/>
<path d="M104.2 80.9l-.9 .8M104.4 81.8l-.2 .1 .2 .4 1.3 .3 .3-.3M104.4 81.8l.4 .1M104.6 80.4l.2 .4M104.7 81.4l-.4 .4M104.8 81.5l-.4 .3M104.8 80.8l.4 .6M104.9 81.7l-.1 .2M105.2 81.4l.1 .1M105.3 81.5h.1M105.5 81.2l-.2 .3M105.5 81.1l-.3 .3"/>
<path d="M105.5 81.3l-.1 .2M105.7 80.9l-.2 .1v.4l-.1 .1M105.7 80.9h.1M105.8 80.9l.2 .2M106 82.3l.1 .2 95 25.9v-.2M106 81.1v1.2M106 81.1l95.1 25.9M106 82.3l95.1 25.9M106 82.5h-.1M106.1 80.9l-.1 .2M106.1 80.9l95.1 25.8M106.2 80.8l95.1 25.8"/>
<path d="M106.2 80.8l95 25.9M106.2 80.8l-.1 .1M106.4 80.1l-.8 .8M106.5 80.2l-.8 .7M106.6 80.2l-.8 .7M106.6 80.5l-.1 .4M106.6 80.5l95.1 25.9M106.7 80.5l-.4 .3M106.7 80.2l-.1 .3M201.1 97.2l.3 .3 .2-.2M201.3 98.3l-.2 .1v3.1M201.3 98.3h.1"/>
<path d="M201.4 98.3l.2 .2M201.4 95.8l-.3 .1v1.3M201.4 95.8l1.3 .3M201.5 97.4l.4 .1M201.6 98.9l.1 .2M201.6 97l.2-.1 .6 .7 .1 .9M201.6 97v.3M201.6 98.5v.4M201.6 99.6h.5l.7-.5 .9 .3 .8 .8 .5 .3v1l-.1 .1M201.6 99.6v.9M201.6 97.3l.4 .2M201.7 99.5l-.1 .1"/>
<path d="M201.7 96.9l-.1 .1M201.7 99.1h.1M201.8 99.1h.1M201.9 97l-.3 .3M201.9 97l-.4 .4M202.1 97.3l-1 1M202.2 96.6v.1M202.2 96.6h.1M202.2 96.7l.4 .6M202.2 97.4l-.9 .9M202.3 97.5l-.9 .8M202.3 96.5l-.1 .1"/>
<path d="M202.3 98.8l-.5 .3M202.4 98.7l-.1 .1M202.4 96.5l-.2 .2M202.4 97.7l-.8 .8M202.5 98.5l-.7 .6M202.5 98.5l-.2 .3M202.5 98l-.9 .9M202.5 98.4l-.8 .7M202.5 98.4l-.7 .7M202.6 97.3l.4 .2M202.7 96.1l.1 .2M202.8 96.4l-.1 .2-.4-.1"/>
<path d="M202.8 96.3v.1M203 99.1l-1.4 1.4M203 98.1a.39 .39 0 0 1 .6 .1 .39 .39 0 0 1-.3 .6l-.3-.2zM203 97.5l.6 .2M203.2 99.2l-1.5 1.5M203.3 99.2l-1.5 1.5M203.8 96.8l-.8 .7M203.8 99.4l-1.6 1.6M203.9 96.4l-.2 .1 .1 .3 .5 .2M203.9 96.4l1.2 .4M203.9 97.6l-.3 .1M204.1 98.9l.2 .4"/>
<path d="M204.1 98.4v.5M204.3 97l.1 .3M204.3 97l-.7 .7M204.3 99.3l.4 .6M204.3 100l-1.7 1.6M204.4 97.3l-.5 .3M204.4 97.3h.1M204.4 97.2l-.5 .4M204.7 99.9h.1M204.8 97.7l-.7 .7M204.8 97.7l.2 .2 .1 .5 .3 .1 .1-.1M204.8 97.7l-.6 .4-.1 .3"/>
<path d="M204.8 99.9h.1M205 99.7l-.2 .2M205 99.6l-.3 .3M205 98l-.9 .9M205 99.8l-.2 .1M205.1 98.5l-.8 .8M205.1 96.8l.4 .4M205.2 99.4h-.2v.5h-.2M205.2 99.4h.1M205.3 99.4l.2 .2M205.5 97.2v1.2M205.5 99.6v3.1"/>
<path d="M224.1 84.6l-.1 .3-.3 .1M224.1 88.9l-.1 .3-.3 .1M224.2 85.1l-17.6 17.1M224.2 89.4l-17.6 17.1M224.2 85.1l-17.4 17M224.2 85.1h.2M224.2 89.4l-17.4 17M224.2 89.4h.2M224.4 85.1l.2 .1M224.4 89.4l.2 .1M224.6 84.9l-17.7 17.3M224.6 89.2l-17.7 17.2"/>
<path d="M224.6 84l-17.6 17.3M224.6 88.3l-17.6 17.3M224.6 84l-17.6 17.2M224.6 85.2l-17.6 17.2M224.6 88.3l-17.6 17.2M224.6 89.5l-17.6 17.2M224.7 84.7l-.4 .4M224.7 89l-.4 .4M225 83.4h.3a.43 .43 0 0 0-.6 .5l-.1 .1M225 84.3l-.6 .8M225 88.6l-.6 .8M225 84.3h.2"/>
<path d="M225 88.6h.2M225.2 84.3l.1 .3M225.2 88.6l.1 .3M225.3 87.7a.62 .62 0 0 0-.7 .6M225.3 84.6a.62 .62 0 0 1-.7 .6M225.3 88.9a.62 .62 0 0 1-.7 .6M225.3 87.7h-.3M201.1 108.2l.3 .4 1.3 .4 .1-.2M201.1 105.8l.2 .2 .3-.1M201.1 101.5l.2 .2 .3-.1M201.1 102.7v3.1M201.1 107v1.2"/>
<path d="M201.2 106.7l-.1 .3M201.2 102.4l-.1 .3M201.2 102.4h.1M201.2 106.7h.1M201.3 106.9l-.2 .1M201.3 102.6l-.2 .1M201.3 102.6h.1M201.3 106.9h.1M201.4 106.9l.2 .2M201.4 102.6l.2 .2M201.6 107.4l.1 .3M201.6 105.6l.2-.1 .6 .7 .1 .8"/>
<path d="M201.6 103.2l.1 .2M201.6 101.3l.2-.1 .6 .7 .1 .8M201.6 101.3v.3M201.6 102.8v.4M201.6 105.6v.3M201.6 107.1v.3M201.6 100.5l.1 .2M201.6 104.8l.1 .2M201.6 103.9l.5-.1 .7-.4 .9 .2 .8 .9 .5 .3v1l-.1 .1M201.6 103.9v.9M201.6 101.6l.2 .1M201.6 105.9h.2"/>
<path d="M201.7 103.8l-.1 .1M201.7 101.2l-.1 .1M201.7 105.5l-.1 .1M201.7 100.7h.1M201.7 105h.1M201.7 107.7h.1M201.7 103.4h.1M201.8 100.7l.4 .3M201.8 105l.4 .3M201.8 101.7v.3M201.8 105.9v.4M201.8 101.4v.3"/>
<path d="M201.8 105.7v.2M201.8 103.4h.1M201.9 101.3l-.3 .3M201.9 105.6l-.3 .3M201.9 101.3l-.4 .4M201.9 105.6l-.4 .4M202.1 101.6l-1 1M202.1 105.9l-1 1M202.2 108.2l.1 .2M202.2 101l.4 .6M202.2 105.3l.4 .6M202.2 105.9l-.9 1"/>
<path d="M202.2 101.7l-.9 .9M202.3 101.8l-.9 .8M202.3 106l-.9 .9M202.3 107.3l-.5 .4M202.3 103.1l-.5 .3M202.3 108.4l.4 .1M202.4 103l-.1 .1M202.4 107.3h-.1M202.4 102l-.8 .8M202.4 106.3l-.8 .8M202.4 107.9l-.2 .3M202.5 102.8l-.7 .6"/>
<path d="M202.5 107l-.2 .3M202.5 102.7l-.2 .4M202.5 102.7l-.8 .7M202.5 106.6l-.9 .8M202.5 102.3l-.9 .9M202.5 102.7l-.7 .7M202.5 107l-.7 .7M202.5 107l-.8 .7M202.6 101.6l.4 .2M202.6 105.9l.4 .2M202.7 108.5l.1 .2M202.8 108.8l1-.8-1 .9"/>
<path d="M202.8 108.7v.1M203 103.4l-1.4 1.4M203 102.4a.39 .39 0 0 1 .6 .1 .39 .39 0 0 1-.3 .6l-.3-.3zM203 106.7a.39 .39 0 0 1 .6 .1 .39 .39 0 0 1-.3 .6l-.4-.4zM203 107.7l.8 .3 .6 .8M203 107.7h-.3l-.5 .5M203 101.8l.6 .2M203 106.1l.6 .2M203 107.7l-.7 .7M203.2 103.5l-1.5 1.5M203.3 103.5l-1.5 1.5M203.4 107.8l-.7 .7"/>
<path d="M203.7 107.9l-.9 .8M203.8 103.7l-1.6 1.6M203.9 108.8l-.2 .2 .2 .3 1.3 .3 .3-.2M203.9 108.8l.4 .1M203.9 101.9l-.3 .1M203.9 106.2l-.3 .1M204.1 102.7l.1-.3 .6-.4 .2 .2 .1 .5 .3 .1 .1-.1M204.1 103.2l.2 .4M204.1 107.5l.2 .4M204.1 102.7v.5M204.1 106.9v.6M204.2 108.4l-.4 .5"/>
<path d="M204.2 108.5l-.3 .3M204.3 103.6l.4 .6M204.3 107.9l.4 .6M204.3 104.3l-1.7 1.6M204.4 105.9l-.5 .3M204.4 101.6l-.5 .3M204.4 108.8l-.1 .1M204.6 100.3l-1.6 1.5M204.6 104.6l-1.6 1.5M204.7 104.2h.1M204.7 108.5h.1M204.8 102l-.7 .7"/>
<path d="M204.8 106.3l-.7 .6M204.8 106.3l.2 .2 .1 .5 .3 .1 .1-.1M204.8 106.3l-.6 .4-.1 .2M204.8 101.5l-.4 .1M204.8 105.8l-.4 .1M204.8 104.2h.1M204.8 108.5h.1M204.8 101.5l.1 .1M204.8 105.8l.1 .1M205 100.6l-1.4 1.4M205 104.8l-1.4 1.5M205 101.4l-.1 .2"/>
<path d="M205 101.3l-.2 .2M205 101l-.6 .6M205 100.9l-1.1 1M205 105.7l-.1 .2M205 105.6l-.2 .2M205 105.3l-.6 .6M205 105.1l-1.1 1.1M205 104l-.2 .2M205 108.3l-.2 .2M205 108.2l-.3 .3M205 104.1l-.2 .1M205 103.9l-.3 .3"/>
<path d="M205.1 102.8l-.3-.3-.7 .7M205.1 107.1l-.3-.3-.7 .7M205.1 102.8l-.8 .8M205.1 107.1l-.8 .8M205.2 103.7h-.2v.5h-.2M205.2 107.9l-.2 .1v.5h-.2M205.2 103.7h.1M205.2 107.9l.1 .1M205.3 103.7l.2 .2M205.3 108l.2 .2M205.5 103.9v3.1M205.5 108.2v1.2"/>
<path d="M205.8 102.5l-.2 .3h-.5M205.8 106.8l-.2 .3h-.5M206 102.9l.3 .2M206 102.9l-.9 .8M206 107.2l.3 .2M206 107.2l-.9 .8M206 102.9l-.8 .8M206 107.2l-.8 .7M206.3 102.7l-1 1M206.3 107l-1 1M206.3 101.9l-.8 .9M206.3 106.2l-.8 .9"/>
<path d="M206.3 101.9l-.8 .8M206.3 103.1l-.8 .8M206.3 106.2l-.8 .8M206.3 107.4l-.8 .8M206.4 106.8l-.4 .4M206.4 102.5l-.4 .4M206.8 102.1l-.7 .9M206.8 106.4l-.7 .8M206.8 106.4h.1M206.8 102.1l.1 .1M206.9 102.2l.1 .2M206.9 106.4l.1 .3"/>
<path d="M207 101.2a.62 .62 0 0 0-.7 .7M207 105.5a.62 .62 0 0 0-.7 .7M207 102.4a.62 .62 0 0 1-.7 .7M207 101.2l-.2 .1M207 106.7a.62 .62 0 0 1-.7 .7M207 105.5h-.2M12 134.3v.2M12 133.5v.2M12 132.6v-.3h83.3v.3M12 136.9v.1M12 137.7v.1M12 137.5v.2"/>
<path d="M12 137v.1M12 133.7v.1M12 134.2v.1M12 137h1.1M12 137.7h1.1M12 133.7h83.3M12 134.3h83.3M12 136.9h1.2M12 137.8h1.2M12 137.5h1l.1 .2M12 134.5h83.3M12 132.6v.9"/>
<path d="M12 133.8v.4M12 134.5v2.4M12 137.1v.4M12 137.8v2.4M12 133.5h83.3M12 132.6h83.3M12 133.8h83.3M12 134.2h83.3M13.1 137.7l.1 .1M13.1 137l-.1 .1h-1M13.2 136.9a.67 .67 0 0 1 .9 0M13.2 137.8a.67 .67 0 0 0 .9 0"/>
<path d="M13.2 136.9l-.1 .1M14.1 136.9l.1 .1M14.1 136.9h25.2M14.1 137.8h25.2M14.2 137l.1 .1h24.8l.1-.1M14.2 137.7l.1-.2h24.8l.1 .2M14.2 137.7l-.1 .1M14.2 137h25M14.2 137.7h25M15.4 135.3h.3M15.4 139.3h.3M15.5 135.2h.1"/>
<path d="M15.5 139.5h.1M16.4 135.3h.4M16.4 139.3h.4M16.6 135.2h.1M16.6 139.5h.1M39.2 137.7l.1 .1M39.3 136.9a.67 .67 0 0 1 .9 0M39.3 137.8a.67 .67 0 0 0 .9 0M39.3 136.9l-.1 .1M40.2 136.9l.1 .1M40.2 136.9h26.8M40.2 137.8h26.8"/>
<path d="M40.3 137l.1 .1h26.5v-.1M40.3 137.7l-.1 .1M40.3 137.7l.1-.2h26.5v.2M40.3 137h26.6M40.3 137.7h26.6M66.9 137.7l.1 .1M67 136.9a.67 .67 0 0 1 1 0M67 137.8a.67 .67 0 0 0 1 0M67 136.9l-.1 .1M68 136.9l.1 .1M68 136.9h25.2M68 137.8h25.2"/>
<path d="M68.1 137v.1h24.9l.1-.1M68.1 137.7v-.2h24.9l.1 .2M68.1 137.7l-.1 .1M68.1 137h25M68.1 137.7h25M93.1 137.7l.1 .1M93.2 136.9a.67 .67 0 0 1 .9 0M93.2 137.8a.67 .67 0 0 0 .9 0M93.2 136.9l-.1 .1M94.1 136.9l.1 .1M94.1 136.9h1.2M94.1 137.8h1.2"/>
<path d="M94.2 137l.1 .1h1M94.2 137.7l-.1 .1M94.2 137h1.1M94.2 137.7h1.1M95.3 134.3v.2M95.3 133.5v.2M95.3 136.9v.1M95.3 137.7v.1M95.3 137v.1M95.3 137.5h-1l-.1 .2M95.3 137.5v.2M95.3 133.7v.1"/>
<path d="M95.3 134.2v.1M95.3 132.6v.9M95.3 133.8v.4M95.3 134.5v2.4M95.3 137.1v.4M95.3 137.8v2.4M101.6 135.2l.3-.1 .6-.4 .7-.1 .6 .5 .3 .2v.8l-.3 .1-.6 .5h-.7l-.6-.5-.3-.1zM101.6 138.6l.3-.1 .6-.5h.7l.6 .5 .3 .1v.8l-.3 .1-.6 .5h-.7l-.6-.5-.3-.1zM101.7 133.1l-.1 .1-.1 .4h-.3v-1.1l.1-.1h1.2v.3h-.4l-.1 .2 .6 .5 .6-.1 .5-.4-.1-.2-.4-.1 .1-.3 1.2 .2v1.1h-.3l-.1-.4h-.1l-.5 .4v.6l.5 .7 .1-.1 .1-.4h.3v2.5M101.7 134.9l-.1-.1-.1-.4h-.3v2.5l.3 .1 .1-.5h.1l.5 .5v.6l-.5 .6-.1-.1-.1-.4-.3 .1v2.4l.3 .1 .1-.4 .1-.1 .5 .5v.6l-.5 .6-.1-.1-.1-.4-.3 .1v1.1l.2 .1h1.1v-.3h-.4l-.1-.2 .6-.5h.6l.5 .5-.1 .2h-.4l.1 .3h1l.2-.2M101.7 134.9h.1M101.8 133.2h.1"/>
<path d="M101.8 133.2l.4 .6v.6l-.4 .4M104.5 136.9l-.3 .1-.1-.4-.1-.1-.5 .6v.6l.5 .5 .1-.1 .1-.4 .3 .1M104.5 136.9v.1M104.5 137.7v.1M104.5 137.5v.2M104.5 137v.1M104.5 137h71.7M104.5 137.7h71.7M104.5 137.1v.4M104.5 137.8v2.4M104.5 135.7h71.7M104.5 135.9h71.7"/>
<path d="M104.5 136.9h71.7M104.5 137.8h71.7M104.5 137.5h71.7M104.5 137.1h71.7M176.2 136.9v-2.5h.3l.1 .4 .1 .1 .5-.7v-.6l-.5-.4h-.1l-.1 .4h-.3v-1.1l1.2-.2 .1 .3-.5 .1v.2l.5 .4 .6 .1 .6-.5-.1-.2h-.4v-.3h1.2l.1 1.2h-.3l-.1-.4h-.1l-.5 .4v.6l.5 .7 .1-.1 .1-.4h.3v2.5l-.3 .1-.1-.5h-.1l-.5 .5v.5l.5 .7 .1-.1 .1-.4 .3 .1v2.4l-.3 .1-.1-.4-.1-.1-.5 .5v.6l.5 .6 .1-.1 .1-.4 .3 .1v1.1l-.2 .1h-1.1v-.3h.4l.1-.2-.6-.5h-.6l-.5 .5 .1 .2h.4l-.1 .3h-1l-.2-.2M176.2 136.9l.1 .1M176.2 136.9v.1M176.2 137.7v.1M176.2 137.5v.2M176.2 137v.1M176.2 137.1v.4M176.2 137.8v2.4"/>
<path d="M176.3 137h.2l.1-.4 .1-.1 .5 .5v.6l-.5 .6-.1-.1-.1-.4-.3 .1M176.5 137.7h.1M176.6 135.2l.3-.1 .6-.4 .7-.1 .6 .5 .3 .2v.8l-.3 .1-.6 .5h-.7l-.6-.5-.3-.1zM176.6 138.6l.3-.1 .6-.5h.7l.6 .5 .3 .1v.8l-.3 .1-.6 .5h-.7l-.6-.5-.3-.1zM184.8 133.5v.2M184.8 132.6v-.3h83.3v.3M184.8 134.3v.2M184.8 136.9v.1M184.8 137.7v.1M184.8 137.5v.2M184.8 137v.1M184.8 134.2v.1"/>
<path d="M184.8 133.7v.1M184.8 137h1.1M184.8 137.7h1.1M184.8 133.7h83.3M184.8 134.3h83.3M184.8 136.9h1.2M184.8 137.8h1.2M184.8 137.5h1l.1 .2M184.8 134.5h83.3M184.8 133.5h83.3M184.8 132.6h83.3M184.8 133.8h83.3"/>
<path d="M184.8 134.2h83.3M184.8 132.6v.9M184.8 133.8v.4M184.8 134.5v2.4M184.8 137.1v.4M184.8 137.8v2.4M185.9 137.7l.1 .1M185.9 137l-.1 .1h-1M186 137.8a.67 .67 0 0 0 .9 0M186 136.9a.67 .67 0 0 1 .9 0M186 136.9l-.1 .1M186.9 136.9l.1 .1"/>
<path d="M186.9 136.9h25.2M186.9 137.8h25.2M187 137l.1 .1h24.8l.1-.1M187 137.7l.1-.2h24.8l.1 .2M187 137.7l-.1 .1M187 137h25M187 137.7h25M212 137.7l.1 .1M212.1 137.8a.67 .67 0 0 0 .9 0M212.1 136.9a.67 .67 0 0 1 .9 0M212.1 136.9l-.1 .1M213 136.9l.1 .1"/>
<path d="M213 136.9h26.9M213 137.8h26.9M213.1 137l.1 .1h26.5l.1-.1M213.1 137.7l.1-.2h26.5l.1 .2M213.1 137.7l-.1 .1M213.1 137h26.7M213.1 137.7h26.7M239.8 137.7l.1 .1M239.9 137.8a.67 .67 0 0 0 .9 0M239.9 136.9a.67 .67 0 0 1 .9 0M239.9 136.9l-.1 .1M240.8 136.9l.1 .1"/>
<path d="M240.8 136.9h25.2M240.8 137.8h25.2M240.9 137l.1 .1h24.8l.1-.1M240.9 137.7l.1-.2h24.8l.1 .2M240.9 137.7l-.1 .1M240.9 137h25M240.9 137.7h25M263.3 135.3h.3M263.3 139.3h.3M263.4 135.2h.1M263.4 139.5h.1M264.4 135.3h.3"/>
<path d="M264.4 139.3h.3M264.5 135.2h.1M264.5 139.5h.1M265.9 137.7l.1 .1M266 137.8a.67 .67 0 0 0 .9 0M266 136.9a.67 .67 0 0 1 .9 0M266 136.9l-.1 .1M266.9 136.9l.1 .1M266.9 136.9h1.2M266.9 137.8h1.2M267 137l.1 .1h1M267 137.7l-.1 .1"/>
<path d="M267 137h1.1M267 137.7h1.1M268.1 136.9v.1M268.1 137.7v.1M268.1 133.5v.2M268.1 134.3v.2M268.1 137v.1M268.1 137.5h-1l-.1 .2M268.1 137.5v.2M268.1 134.2v.1M268.1 133.7v.1M268.1 132.6v.9"/>
<path d="M268.1 133.8v.4M268.1 134.5v2.4M268.1 137.1v.4M268.1 137.8v2.4M12 140.2v.1M12 142.1v.2h83.3v-.2M12 141v.1M12 140.9v.1M12 140.3v.2M12 141h1.1M12 140.3h1.1M12 140.2h1.2"/>
<path d="M12 141.1h1.2M12 142.1h83.3M12 140.9h1l.1 .1M12 140.5v.4M12 141.1v1M13.1 141l.1 .1M13.1 140.3l-.1 .2h-1M13.2 140.2l-.1 .1M13.2 141.1a.67 .67 0 0 0 .9 0M13.2 140.2a.67 .67 0 0 1 .9 0M14.1 140.2l.1 .1M14.1 140.2h25.2"/>
<path d="M14.1 141.1h25.2M14.2 140.3l.1 .2h24.8l.1-.2M14.2 141l.1-.1h24.8l.1 .1M14.2 141l-.1 .1M14.2 141h25M14.2 140.3h25M39.2 141l.1 .1M39.3 141.1a.67 .67 0 0 0 .9 0M39.3 140.2a.67 .67 0 0 1 .9 0M39.3 140.2l-.1 .1M40.2 140.2l.1 .1M40.2 140.2h26.8"/>
<path d="M40.2 141.1h26.8M40.3 140.3l.1 .2h26.5v-.2M40.3 141l-.1 .1M40.3 141l.1-.1h26.5v.1M40.3 141h26.6M40.3 140.3h26.6M66.9 141l.1 .1M67 141.1a.67 .67 0 0 0 1 0M67 140.2a.67 .67 0 0 1 1 0M67 140.2l-.1 .1M68 140.2l.1 .1M68 140.2h25.2"/>
<path d="M68 141.1h25.2M68.1 140.3v.2h24.9l.1-.2M68.1 141v-.1h24.9l.1 .1M68.1 141l-.1 .1M68.1 141h25M68.1 140.3h25M93.1 141l.1 .1M93.2 141.1a.67 .67 0 0 0 .9 0M93.2 140.2a.67 .67 0 0 1 .9 0M93.2 140.2l-.1 .1M94.1 140.2l.1 .1M94.1 140.2h1.2"/>
<path d="M94.1 141.1h1.2M94.2 140.3l.1 .2h1M94.2 141l-.1 .1M94.2 141h1.1M94.2 140.3h1.1M95.3 141v.1M95.3 140.2v.1M95.3 140.3v.2M95.3 140.9h-1l-.1 .1M95.3 140.9v.1M95.3 140.5v.4M95.3 141.1v1"/>
<path d="M104.5 140.2l-.3 .1-.1-.4-.1-.1-.5 .7v.5l.5 .5h.1l.1-.5 .3 .1M104.5 140.2v.1M104.5 141v.1M104.5 142.1v.2h71.7v-.2M104.5 140.9v.1M104.5 140.3v.2M104.5 141h71.7M104.5 140.3h71.7M104.5 140.5v.4M104.5 141.1v1M104.5 140.2h71.7M104.5 141.1h71.7"/>
<path d="M104.5 142.1h71.7M104.5 140.9h71.7M104.5 140.5h71.7M176.2 140.2l.3 .1 .1-.4 .1-.1 .5 .5v.7l-.5 .5h-.1l-.2-.5M176.2 140.2v.1M176.2 141v.1M176.2 140.9v.1M176.2 140.3v.2M176.2 140.5v.4M176.2 141.1v1M176.3 140.3h.1M176.5 141l-.3 .1"/>
<path d="M184.8 142.1v.2h83.3v-.2M184.8 140.2v.1M184.8 141v.1M184.8 140.9v.1M184.8 140.3v.2M184.8 141h1.1M184.8 140.3h1.1M184.8 140.2h1.2M184.8 141.1h1.2M184.8 142.1h83.3M184.8 140.9h1l.1 .1M184.8 140.5v.4"/>
<path d="M184.8 141.1v1M185.9 141l.1 .1M185.9 140.3l-.1 .2h-1M186 140.2a.67 .67 0 0 1 .9 0M186 141.1a.67 .67 0 0 0 .9 0M186 140.2l-.1 .1M186.9 140.2l.1 .1M186.9 140.2h25.2M186.9 141.1h25.2M187 140.3l.1 .2h24.8l.1-.2M187 141l.1-.1h24.8l.1 .1M187 141l-.1 .1"/>
<path d="M187 141h25M187 140.3h25M212 141l.1 .1M212.1 140.2a.67 .67 0 0 1 .9 0M212.1 141.1a.67 .67 0 0 0 .9 0M212.1 140.2l-.1 .1M213 140.2l.1 .1M213 140.2h26.9M213 141.1h26.9M213.1 140.3l.1 .2h26.5l.1-.2M213.1 141l.1-.1h26.5l.1 .1M213.1 141l-.1 .1"/>
<path d="M213.1 141h26.7M213.1 140.3h26.7M239.8 141l.1 .1M239.9 140.2a.67 .67 0 0 1 .9 0M239.9 141.1a.67 .67 0 0 0 .9 0M239.9 140.2l-.1 .1M240.8 140.2l.1 .1M240.8 140.2h25.2M240.8 141.1h25.2M240.9 140.3l.1 .2h24.8l.1-.2M240.9 141l.1-.1h24.8l.1 .1M240.9 141l-.1 .1"/>
<path d="M240.9 141h25M240.9 140.3h25M265.9 141l.1 .1M266 140.2a.67 .67 0 0 1 .9 0M266 141.1a.67 .67 0 0 0 .9 0M266 140.2l-.1 .1M266.9 140.2l.1 .1M266.9 140.2h1.2M266.9 141.1h1.2M267 140.3l.1 .2h1M267 141l-.1 .1M267 141h1.1"/>
<path d="M267 140.3h1.1M268.1 141v.1M268.1 140.2v.1M268.1 140.3v.2M268.1 140.9h-1l-.1 .1M268.1 140.9v.1M268.1 140.5v.4M268.1 141.1v1"/>
<circle cx="13.6" cy="137.3" r=".35"/>
<circle cx="13.6" cy="137.3" r=".28"/>
<circle cx="15.5" cy="139.3" r=".21"/>
<circle cx="15.5" cy="135.4" r=".25"/>
<circle cx="15.5" cy="139.3" r=".25"/>
<circle cx="15.5" cy="135.4" r=".21"/>
<circle cx="16.6" cy="139.3" r=".21"/>
<circle cx="16.6" cy="135.4" r=".25"/>
<circle cx="16.6" cy="139.3" r=".25"/>
<circle cx="16.6" cy="135.4" r=".21"/>
<circle cx="39.7" cy="137.3" r=".35"/>
<circle cx="39.7" cy="137.3" r=".28"/>
<circle cx="67.5" cy="137.3" r=".28"/>
<circle cx="67.5" cy="137.3" r=".35"/>
<circle cx="93.6" cy="137.3" r=".35"/>
<circle cx="93.6" cy="137.3" r=".28"/>
<circle cx="102.8" cy="134" r=".28"/>
<circle cx="102.8" cy="137.3" r=".28"/>
<circle cx="177.8" cy="134" r=".28"/>
<circle cx="177.8" cy="137.3" r=".28"/>
<circle cx="186.5" cy="137.3" r=".35"/>
<circle cx="186.5" cy="137.3" r=".28"/>
<circle cx="212.6" cy="137.3" r=".35"/>
<circle cx="212.6" cy="137.3" r=".28"/>
<circle cx="240.3" cy="137.3" r=".35"/>
<circle cx="240.3" cy="137.3" r=".28"/>
<circle cx="263.5" cy="135.4" r=".21"/>
<circle cx="263.5" cy="139.3" r=".25"/>
<circle cx="263.5" cy="135.4" r=".25"/>
<circle cx="263.5" cy="139.3" r=".21"/>
<circle cx="264.5" cy="135.4" r=".21"/>
<circle cx="264.5" cy="139.3" r=".25"/>
<circle cx="264.5" cy="135.4" r=".25"/>
<circle cx="264.5" cy="139.3" r=".21"/>
<circle cx="266.5" cy="137.3" r=".28"/>
<circle cx="266.5" cy="137.3" r=".35"/>
<circle cx="13.6" cy="140.7" r=".35"/>
<circle cx="13.6" cy="140.7" r=".28"/>
<circle cx="39.7" cy="140.7" r=".35"/>
<circle cx="39.7" cy="140.7" r=".28"/>
<circle cx="67.5" cy="140.7" r=".28"/>
<circle cx="67.5" cy="140.7" r=".35"/>
<circle cx="93.6" cy="140.7" r=".35"/>
<circle cx="93.6" cy="140.7" r=".28"/>
<circle cx="102.8" cy="140.7" r=".28"/>
<circle cx="177.8" cy="140.7" r=".28"/>
<circle cx="186.5" cy="140.7" r=".35"/>
<circle cx="186.5" cy="140.7" r=".28"/>
<circle cx="212.6" cy="140.7" r=".35"/>
<circle cx="212.6" cy="140.7" r=".28"/>
<circle cx="240.3" cy="140.7" r=".35"/>
<circle cx="240.3" cy="140.7" r=".28"/>
<circle cx="266.5" cy="140.7" r=".28"/>
<circle cx="266.5" cy="140.7" r=".35"/>
</g>
<g font-size="4.7" fill="#f00">
<text x="110.5" y="29.2">3</text>
<text x="27.2" y="46.7">Ends of 40-4012 Tapped</text>
<text x="27.2" y="51.3">M8x1.25</text>
<text x="51.3" y="51.2">20</text>
<text x="245.2" y="89.5">1</text>
<text x="57.2" y="101.5">1000.00 (TYP)</text>
<text x="124" y="101.3">2</text>
<text x="59.7" y="107.1">980.00 (TYP)</text>
<text x="59.7" y="112.9">666.67 (TYP)</text>
<text x="68.4" y="118.8">333.33 (TYP)</text>
<text x="124.1" y="117.2">Ends of 40-4080 Tapped</text>
<text x="15.7" y="124.5">46.00(TYP)</text>
<text x="70.1" y="124.6">20.00 (TYP)</text>
<text x="124.1" y="121.7">M8x1.25</text>
<text x="148.2" y="121.7">20</text>
<text x="210.6" y="121.6">8 x</text>
<text x="224.6" y="121.6">5.00</text>
<text x="241.2" y="121.6">17.00</text>
<text x="110.5" y="130.3">40.00</text>
<text x="150.3" y="129.7">120.00</text>
<text x="210" y="127.2">M6x1.0 - 6H</text>
<text x="243.1" y="127.2">12.00</text>
<text x="53.6" y="147.9">20.00 (TYP)</text>
<text x="155.1" y="147">80.00</text>
<text x="192.6" y="149.4">16 x 8.3 Through Hole in 40-4012</text>
<text x="51.9" y="154.1">40.00 (TYP)</text>
<text x="192.6" y="154">16mm CB</text>
<text x="220.3" y="153.9">12.5mm</text>
<text x="22.1" y="161.2">13.00(TYP)</text>
<text x="51.3" y="159.9">37.00 (TYP)</text>
<text x="141.2" y="156.2">940.00</text>
<text x="20.5" y="167.2">43.00 (TYP)</text>
<text x="217.8" y="163.9">1000.00</text>
</g>
<g font-size="4.7">
<text x="11.7" y="186.8">ITEM</text>
<text x="12.2" y="191.3">NO.</text>
<text x="30" y="189">QTY.</text>
<text x="56.3" y="189">DESCRIPTION</text>
<text x="102.1" y="189">LENGTH</text>
<text x="15.3" y="197">1</text>
<text x="33.8" y="197">1</text>
<text x="46.1" y="197">80/20 40-4012 PROFILE</text>
<text x="105.6" y="197">1000</text>
<text x="15.3" y="202.7">2</text>
<text x="33.8" y="202.7">4</text>
<text x="46.1" y="202.7">80/20 40-4080 PROFILE</text>
<text x="106.9" y="202.7">860</text>
<text x="15.3" y="208.5">3</text>
<text x="33.8" y="208.5">1</text>
<text x="46.1" y="208.5">80/20 40-4012 PROFILE</text>
<text x="105.6" y="208.5">1000</text>
</g>
<g font-size="4.7" fill="#808080">
<text x="186.5" y="189.7">LienCNC 8020 Base</text>
<text x="248.7" y="189.6">LCNC_BF</text>
<text x="247" y="196">06-22-2021</text>
<text x="183.9" y="201.7">ECL</text>
<text x="216" y="201.7">mm</text>
<text x="254.9" y="201.7">R00</text>
<text x="182" y="207.9">8020 Aluminum</text>
<text x="241.8" y="207.9">Anodized</text>
</g>
<g font-size="4.6" fill="#808080">
<text x="183.8" y="195.9">1:12</text>
<text x="212.2" y="195.9">8.5&quot; x 11&quot;</text>
</g>
<g font-size="2" fill="#808080">
<text x="167" y="188.7">DRAWING NAME:</text>
<text x="232.2" y="188.7">DRAWING #:</text>
<text x="167.5" y="195">SCALE:</text>
<text x="200" y="195">SHEET SIZE:</text>
<text x="232.4" y="195">DATE:</text>
<text x="167.3" y="200.8">DRAWN:</text>
<text x="200" y="200.8">DIM UNITS:</text>
<text x="232.2" y="201.3">REVISION:</text>
<text x="167.1" y="207.1">MATERIAL:</text>
<text x="222.2" y="207.1">FINISH:</text>
</g>
</svg>
